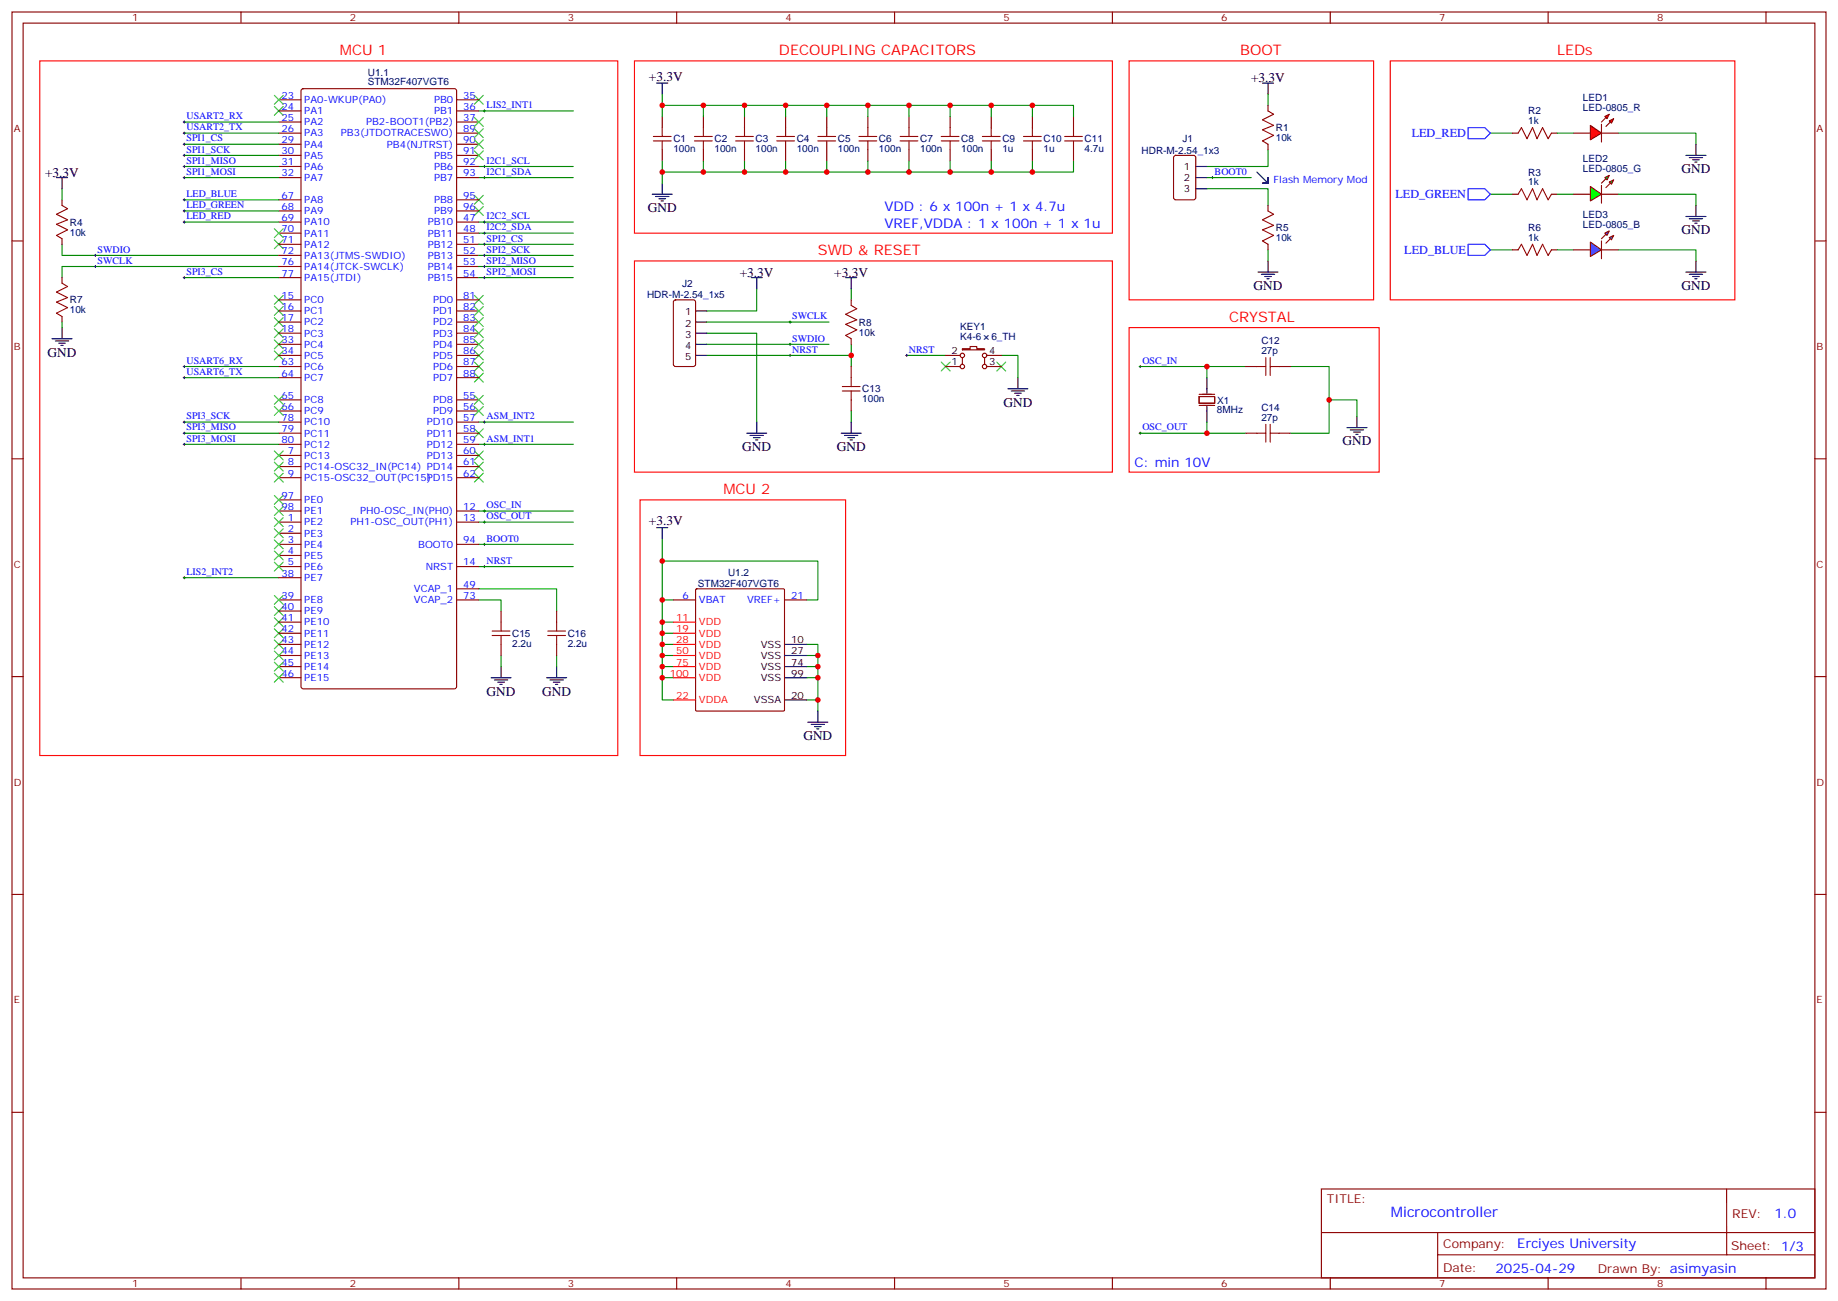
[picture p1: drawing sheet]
<svg xmlns="http://www.w3.org/2000/svg" width="583mm" height="413mm" viewBox="0 0 583 413" stroke-linecap="round" stroke-linejoin="round" font-family="sans-serif">
<g fill="none" stroke="#870000" stroke-width=".35">
<path d="M3.8 3.8h575.7v405.4h-575.7zM7.3 7.3h568.7v398.3h-568.7zM76.5 3.8v3.5M145.6 3.8v3.5M214.8 3.8v3.5M283.9 3.8v3.5M353.1 3.8v3.5M422.2 3.8v3.5M491.3 3.8v3.5M560.5 3.8v3.5M88.5 31.7h7M88.5 35.2h7"/>
<path d="M88.5 38.7h7M95.8 28.4l.4-.2h48l.7 .4v189.3l-.4 .7-48.3 .1-.6-.5-.1-189.3zM144.9 31.7h7.1M144.9 35.2h7.1M144.9 38.7h7.1M210.2 37v3.5M223.2 37v3.5M236.3 37v3.5M249.3 37v3.5M262.4 37v3.5M275.4 37v3.5M288.5 37v3.5"/>
<path d="M301.6 37v3.5M314.6 37v3.5M327.7 37v3.5M340.7 37v3.5M88.5 42.3h7M88.5 45.8h7M88.5 49.3h7M88.5 52.8h7M88.5 56.4h7M144.9 42.3h7.1M144.9 45.8h7.1M144.9 49.3h7.1"/>
<path d="M144.9 52.8h7.1M144.9 56.4h7.1M210.2 47.6v3.5M223.2 47.6v3.5M236.3 47.6v3.5M249.3 47.6v3.5M262.4 47.6v3.5M275.4 47.6v3.5M288.5 47.6v3.5M301.6 47.6v3.5M314.6 47.6v3.5M327.7 47.6v3.5"/>
<path d="M340.7 47.6v3.5M372.7 49.5l.5-.2h5.6l.7 .4v13l-.4 .7h-5.9l-.7-.4v-13zM480.1 42.3h1.7M492.4 42.3h1.8M3.8 76.5h3.5M19.7 63.4v1.8M19.7 75.8v1.7M88.5 70.5h7M88.5 74h7M88.5 77.5h7M88.5 63.4h7M88.5 67h7"/>
<path d="M144.9 70.5h7.1M144.9 74h7.1M144.9 77.5h7.1M144.9 63.4h7.1M144.9 67h7.1M480.1 61.7h1.7M480.1 79.3h1.7M492.4 61.7h1.8M492.4 79.3h1.8M576 76.5h3.5M19.7 88.1v1.8M88.5 81.1h7"/>
<path d="M88.5 84.6h7M88.5 88.1h7M88.5 95.2h7M88.5 98.7h7M144.9 81.1h7.1M144.9 84.6h7.1M144.9 88.1h7.1M144.9 95.2h7.1M144.9 98.7h7.1M213.9 95.4l.5-.2h5.7l.6 .4 .1 20-.5 .7h-5.9l-.6-.4-.1-20zM270.2 95.2v1.7M19.7 100.5v1.7"/>
<path d="M88.5 102.2h7M88.5 105.8h7M88.5 109.3h7M88.5 112.8h7M88.5 116.3h7M88.5 119.9h7M144.9 102.2h7.1M144.9 105.8h7.1M144.9 109.3h7.1M144.9 112.8h7.1M144.9 116.3h7.1M144.9 119.9h7.1"/>
<path d="M270.2 107.5v1.8M270.2 116.3v3.6M300.1 112.8h4.6M300.1 116.3h4.6M305.4 110.7h2.5v-.7h2.1v.7h2.5v.4h-7.1zM305.4 113.5v2.1M312.5 113.5v2.1M313.2 112.8h4.6M313.2 116.3h4.6M88.5 126.9h7M88.5 130.5h7M88.5 134h7"/>
<path d="M88.5 137.5h7M144.9 126.9h7.1M144.9 130.5h7.1M144.9 134h7.1M144.9 137.5h7.1M270.2 126.9v3.6M380.6 125.9h4.9v2.1h-4.9zM380.6 125.2h4.9M380.6 128.7h4.9M3.8 145.6h3.5M88.5 144.6h7M88.5 148.1h7"/>
<path d="M88.5 151.6h7M88.5 141h7M88.5 158.7h7M144.9 144.6h7.1M144.9 148.1h7.1M144.9 151.6h7.1M144.9 141h7.1M576 145.6h3.5M88.5 165.7h7M88.5 169.3h7M88.5 172.8h7M88.5 176.3h7"/>
<path d="M88.5 179.8h7M88.5 162.2h7M144.9 165.7h7.1M144.9 172.8h7.1M144.9 179.8h7.1M144.9 162.2h7.1M88.5 190.4h7M88.5 183.4h7M88.5 194h7M88.5 197.5h7M144.9 190.4h7.1M144.9 186.9h7.1"/>
<path d="M159 194v3.5M176.7 194v3.5M213.7 190.4h7.1M220.8 187.1l.3-.2h27.5l.3 .2 .1 38.3-.2 .3h-27.7l-.3-.2zM249 190.4h7M3.8 214.8h3.5M88.5 201h7M88.5 204.5h7M88.5 208.1h7M88.5 211.6h7M88.5 215.1h7M159 204.5v3.6"/>
<path d="M176.7 204.5v3.6M576 214.8h3.5M3.8 283.9h3.5M576 283.9h3.5M3.8 353.1h3.5M576 353.1h3.5M419.4 377.4h156.6v28.2h-156.6zM548 377.4v20.9M419.4 391.2h156.5M456.3 398.3h119.6M456.3 391.2v14.2M76.5 405.6v3.6"/>
<path d="M145.6 405.6v3.6M214.8 405.6v3.6M283.9 405.6v3.6M353.1 405.6v3.6M422.2 405.6v3.6M491.3 405.6v3.6M560.5 405.6v3.6"/>
<circle cx="305.4" cy="116.3" r=".71"/>
<circle cx="305.4" cy="112.8" r=".71"/>
<circle cx="312.5" cy="112.8" r=".71"/>
<circle cx="312.5" cy="116.3" r=".71"/>
</g>
<g fill="none" stroke="#3c3" stroke-width=".35">
<path d="M87.1 33.8l2.8 2.8M87.1 30.3l2.8 2.8M89.9 33.8l-2.8 2.8M89.9 30.3l-2.8 2.8M150.6 30.3l2.8 2.8M150.6 37.3l2.8 2.8M153.4 37.3l-2.8 2.8M153.4 30.3l-2.8 2.8M150.6 44.4l2.8 2.8M150.6 47.9l2.8 2.8M150.6 40.9l2.8 2.8M153.4 47.9l-2.8 2.8"/>
<path d="M153.4 40.9l-2.8 2.8M153.4 44.4l-2.8 2.8M87.1 76.1l2.8 2.9M89.9 76.1l-2.8 2.9M150.6 65.5l2.8 2.9M150.6 62l2.8 2.8M153.4 65.5l-2.8 2.9M153.4 62l-2.8 2.8M87.1 97.3l2.8 2.8M87.1 93.8l2.8 2.8M89.9 97.3l-2.8 2.8M89.9 93.8l-2.8 2.8"/>
<path d="M150.6 93.8l2.8 2.8M150.6 97.3l2.8 2.8M153.4 93.8l-2.8 2.8M153.4 97.3l-2.8 2.8M87.1 107.9l2.8 2.8M87.1 111.4l2.8 2.8M87.1 104.4l2.8 2.8M87.1 100.8l2.8 2.8M89.9 107.9l-2.8 2.8M89.9 111.4l-2.8 2.8M89.9 104.4l-2.8 2.8M89.9 100.8l-2.8 2.8"/>
<path d="M150.6 118.5l2.8 2.8M150.6 114.9l2.8 2.9M150.6 111.4l2.8 2.8M150.6 107.9l2.8 2.8M150.6 104.4l2.8 2.8M150.6 100.8l2.8 2.8M153.4 118.5l-2.8 2.8M153.4 114.9l-2.8 2.9M153.4 111.4l-2.8 2.8M153.4 104.4l-2.8 2.8M153.4 107.9l-2.8 2.8M153.4 100.8l-2.8 2.8"/>
<path d="M298.7 114.9l2.9 2.9M301.6 114.9l-2.9 2.9M316.4 114.9l2.8 2.9M319.2 114.9l-2.8 2.9M87.1 125.5l2.8 2.8M87.1 129l2.8 2.9M89.9 129l-2.8 2.9M89.9 125.5l-2.8 2.8M150.6 136.1l2.8 2.8M150.6 125.5l2.8 2.8M150.6 129l2.8 2.9M153.4 136.1l-2.8 2.8"/>
<path d="M153.4 129l-2.8 2.9M153.4 125.5l-2.8 2.8M87.1 157.3l2.8 2.8M87.1 143.2l2.8 2.8M87.1 146.7l2.8 2.8M87.1 150.2l2.8 2.8M89.9 157.3l-2.8 2.8M89.9 143.2l-2.8 2.8M89.9 146.7l-2.8 2.8M89.9 150.2l-2.8 2.8M150.6 143.2l2.8 2.8M150.6 146.7l2.8 2.8"/>
<path d="M150.6 150.2l2.8 2.8M153.4 143.2l-2.8 2.8M153.4 146.7l-2.8 2.8M153.4 150.2l-2.8 2.8M87.1 164.3l2.8 2.8M87.1 167.9l2.8 2.8M87.1 171.4l2.8 2.8M87.1 174.9l2.8 2.8M87.1 178.4l2.8 2.9M87.1 160.8l2.8 2.8M89.9 178.4l-2.8 2.9M89.9 174.9l-2.8 2.8"/>
<path d="M89.9 160.8l-2.8 2.8M89.9 164.3l-2.8 2.8M89.9 167.9l-2.8 2.8M89.9 171.4l-2.8 2.8M87.1 199.6l2.8 2.8M87.1 196.1l2.8 2.8M87.1 192.5l2.8 2.9M87.1 189l2.8 2.8M89.9 199.6l-2.8 2.8M89.9 196.1l-2.8 2.8M89.9 192.5l-2.8 2.9M89.9 189l-2.8 2.8"/>
<path d="M87.1 203.1l2.8 2.9M87.1 206.7l2.8 2.8M87.1 210.2l2.8 2.8M87.1 213.7l2.8 2.8M89.9 203.1l-2.8 2.9M89.9 206.7l-2.8 2.8M89.9 210.2l-2.8 2.8M89.9 213.7l-2.8 2.8"/>
</g>
<g fill="none" stroke="#000" stroke-width=".32">
<path d="M58.1 38.7h.7M58.5 38.4v.7M153.4 35.2h.7M153.7 34.9v.7M58.1 56.4h.7M58.1 52.8h.7M58.1 45.8h.7M58.1 49.3h.7M58.1 42.3h.7M58.5 41.9v.7M58.5 45.4v.7M58.5 49v.7"/>
<path d="M58.5 52.5v.7M58.5 56v.7M153.4 56.4h.7M153.4 52.8h.7M153.7 52.5v.7M153.7 56v.7M384.5 56.4h.7M384.8 56v.7M153.4 70.5h.7M153.4 74h.7M153.4 77.5h.7M153.7 70.1v.7"/>
<path d="M153.7 73.7v.7M153.7 77.2v.7M29.9 81.1h.7M29.9 84.6h.7M30.3 80.7v.7M30.3 84.2v.7M58.1 88.1h.7M58.5 87.8v.7M153.4 81.1h.7M153.4 84.6h.7M153.4 88.1h.7M153.7 80.7v.7"/>
<path d="M153.7 84.2v.7M153.7 87.8v.7M58.1 116.3h.7M58.1 119.9h.7M58.5 116v.7M58.5 119.5v.7M250.4 112.8h.7M250.4 109.3h.7M250.4 102.2h.7M250.8 101.9v.7M250.8 108.9v.7M250.8 112.5v.7"/>
<path d="M287.4 112.8h.7M287.8 112.5v.7M361.5 116.3h.7M361.9 116v.7M58.1 137.5h.7M58.1 134h.7M58.5 133.6v.7M58.5 137.2v.7M153.4 134h.7M153.7 133.6v.7M361.5 137.5h.7M361.9 137.2v.7"/>
<path d="M58.1 141h.7M58.5 140.7v.7M153.4 141h.7M153.7 140.7v.7M153.4 165.7h.7M153.4 162.2h.7M153.4 172.8h.7M153.4 179.8h.7M153.7 161.9v.7M153.7 165.4v.7M153.7 172.4v.7M153.7 179.5v.7"/>
<path d="M58.1 183.4h.7M58.5 183v.7"/>
</g>
<g fill="none" stroke="#008700" stroke-width=".35">
<path d="M58.5 38.7h30M152 35.2h30M210.2 33.4h13v3.6M210.2 29.9v7.1M223.2 33.4h117.5v3.6M236.3 33.4v3.6M249.3 33.4v3.6M262.4 33.4v3.6M275.4 33.4v3.6M288.5 33.4v3.6M301.6 33.4v3.6M314.6 33.4v3.6"/>
<path d="M327.7 33.4v3.6M402.4 29.9v3.5M19.7 59.9v3.5M58.5 56.4h30M58.5 52.8h30M58.5 42.3h30M58.5 45.8h30M58.5 49.3h30M152 56.4h30M152 52.8h30M210.2 51.1v7M223.2 51.1v3.5"/>
<path d="M236.3 51.1v3.5M249.3 51.1v3.5M262.4 51.1v3.5M275.4 51.1v3.5M288.5 51.1v3.5M301.6 51.1v3.5M314.6 51.1v3.5M327.7 51.1v3.5M340.7 51.1v3.5h-130.5M383 59.9h19.4v5.3M383 56.4h14.2M402.4 47.6v5.2h-19.4"/>
<path d="M473 42.3h7.1M494.2 42.3h5.3M513.6 42.3h24.7v3.5M19.7 77.5v3.6h68.8M152 70.5h30M152 74h30M152 77.5h30M402.4 79.3v3.5M473 61.7h7.1M473 79.3h7.1M494.2 61.7h5.3M494.2 79.3h5.3"/>
<path d="M513.6 79.3h24.7v3.5M513.6 61.7h24.7v3.5M58.5 88.1h30M88.5 84.6h-68.8v3.5M152 81.1h30M152 84.6h30M152 88.1h30M240.2 91.7v7h-15.9M270.2 91.7v3.5M19.7 102.2v1.8M58.5 116.3h30M58.5 119.9h30"/>
<path d="M224.3 105.8h15.9v28.2M224.3 109.3h38.8M224.3 102.2h38.8M270.2 109.3v3.5h-45.9M270.2 112.8v3.5M287.8 112.8h12.3M317.8 112.8h5.3v7.1M361.9 116.3h21.1M395.4 116.3h-12.4v3.6M409.5 116.3h12.4v21.2h-12.4M58.5 137.5h30M58.5 134h30"/>
<path d="M152 134h30M270.2 130.5v3.5M361.9 137.5h21.1M383 134v3.5h12.4M421.9 126.9h8.8v5.3M58.5 141h30M152 141h30M152 165.7h30M152 162.2h30M152 172.8h30M152 179.8h30M210.2 178.1h49.4v12.3h-3.6"/>
<path d="M210.2 171v19.4M58.5 183.4h30M152 186.9h24.7v7.1M152 190.4h7v3.6M210.2 197.5h3.5M213.7 190.4h-3.5v31.8h3.5M159 208.1v3.5M176.7 208.1v3.5M210.2 201h3.5M210.2 204.5h3.5M210.2 208.1h3.5M210.2 211.6h3.5"/>
<path d="M210.2 215.1h3.5M256 204.5h3.6v17.7h-3.6M256 208.1h3.6M256 211.6h3.6M256 215.1h3.6M259.6 222.2v3.5"/>
</g>
<path d="M465.9 59.9h5.3l1.8 1.8-1.8 1.7h-5.3zM465.9 40.5h5.3l1.8 1.8-1.8 1.7h-5.3zM465.9 77.5h5.3l1.8 1.8-1.8 1.8h-5.3z" fill="none" stroke="#00f" stroke-width=".35"/>
<g fill="none" stroke="#000" stroke-width=".35">
<path d="M208.4 26.4h3.5M210.2 26.4v3.5M400.7 26.4h3.5M402.4 26.4v3.5M17.9 56.4h3.5M19.7 56.4v3.5M210.2 58.1v3.6M379.5 59.9h3.5M379.5 52.8h3.5M379.5 56.4h3.5M398.9 54.6l3.5 3.5v-1.7v1.7h-1.7h1.7M535.1 49.3h6.3"/>
<path d="M536.2 50h4.2M537.2 50.7h2.1M537.9 51.4h.7M538.3 45.8v3.5M207 61.7h6.4M208.1 62.4h4.2M209.1 63.1h2.1M209.8 63.8h.7M535.1 68.7h6.3M536.2 69.4h4.2M537.2 70.1h2.1M537.9 70.8h.7"/>
<path d="M538.3 65.2v3.5M220.8 98.7h3.5M238.4 88.1h3.5M240.2 88.1v3.6M268.4 88.1h3.5M270.2 88.1v3.6M399.3 86.4h6.3M400.3 87.1h4.3M401.4 87.8h2.1M402.1 88.5h.7M402.4 82.8v3.6M535.1 86.4h6.3"/>
<path d="M536.2 87.1h4.2M537.2 87.8h2.1M537.9 88.5h.7M538.3 82.8v3.6M16.5 107.5h6.4M17.6 108.2h4.2M18.6 108.9h2.1M19.3 109.6h.7M19.7 104v3.5M220.8 102.2h3.5M220.8 105.8h3.5M220.8 109.3h3.5"/>
<path d="M220.8 112.8h3.5M323.1 119.9v3.5M383 119.9v4.9M237 137.5h6.3M238.1 138.2h4.2M239.1 138.9h2.1M239.8 139.6h.7M240.2 134v3.5M267 137.5h6.3M268 138.2h4.3M269.1 138.9h2.1M269.8 139.6h.7"/>
<path d="M270.2 134v3.5M319.9 123.4h6.3M321 124.1h4.2M322 124.8h2.1M322.7 125.5h.7M383 129v5M427.5 135.7h6.3M428.6 136.5h4.2M429.6 137.2h2.1M430.3 137.9h.7M430.7 132.2v3.5M208.4 167.5h3.5"/>
<path d="M210.2 167.5v3.5M155.9 215.1h6.3M156.9 215.8h4.2M158 216.5h2.1M158.7 217.2h.7M159 211.6v3.5M173.5 215.1h6.3M174.6 215.8h4.2M175.6 216.5h2.1M176.3 217.2h.7M176.7 211.6v3.5M249 204.5h7"/>
<path d="M249 208.1h7M249 211.6h7M249 215.1h7M249 222.2h7M256.4 229.2h6.3M257.5 229.9h4.2M258.5 230.6h2.1M259.2 231.4h.7M259.6 225.7v3.5"/>
</g>
<g fill="none" stroke="#f00" stroke-width=".35">
<path d="M201.4 19.3h151.7v54.7h-151.7zM358.4 19.3h77.6v75.9h-77.6zM441.3 19.3h109.3v75.9h-109.3zM201.4 82.8h151.7v67.1h-151.7zM358.4 104h79.3v45.9h-79.3zM203.1 158.7h65.3v81.1h-65.3zM213.7 197.5h7.1M213.7 201h7.1M213.7 204.5h7.1M213.7 208.1h7.1M213.7 211.6h7.1M213.7 215.1h7.1"/>
<path d="M213.7 222.2h7.1"/>
</g>
<g fill="none" stroke="#a10000" stroke-width=".35">
<path d="M207.4 44.7h5.6M207.4 43.3h5.6M210.2 40.5v2.8M210.2 44.7v2.9M220.4 44.7h5.7M220.4 43.3h5.7M223.2 40.5v2.8M223.2 44.7v2.9M233.5 44.7h5.6M233.5 43.3h5.6M236.3 40.5v2.8M236.3 44.7v2.9"/>
<path d="M246.5 44.7h5.7M246.5 43.3h5.7M249.3 40.5v2.8M249.3 44.7v2.9M259.6 44.7h5.6M259.6 43.3h5.6M262.4 40.5v2.8M262.4 44.7v2.9M272.6 44.7h5.7M272.6 43.3h5.7M275.4 40.5v2.8M275.4 44.7v2.9"/>
<path d="M285.7 44.7h5.6M285.7 43.3h5.6M288.5 40.5v2.8M288.5 44.7v2.9M298.7 44.7h5.7M298.7 43.3h5.7M301.6 40.5v2.8M301.6 44.7v2.9M311.8 44.7h5.6M311.8 43.3h5.6M314.6 40.5v2.8M314.6 44.7v2.9"/>
<path d="M324.8 44.7h5.7M324.8 43.3h5.7M327.7 40.5v2.8M327.7 44.7v2.9M337.9 44.7h5.6M337.9 43.3h5.6M340.7 40.5v2.8M340.7 44.7v2.9M481.8 42.3l1.1-1.8 1.7 3.5 1.8-3.5 1.4 3.5 1.8-3.5 1.7 3.5 1.1-1.7M19.7 65.2l1.7 1.1-3.5 1.7 3.5 1.8-3.5 1.4 3.5 1.8-3.5 1.7 1.8 1.1M481.8 61.7l1.1-1.8 1.7 3.5 1.8-3.5 1.4 3.5 1.8-3.5 1.7 3.5 1.1-1.7M481.8 79.3l1.1-1.8 1.7 3.6 1.8-3.6 1.4 3.6 1.8-3.6 1.7 3.6 1.1-1.8"/>
<path d="M19.7 89.9l1.7 1-3.5 1.8 3.5 1.8-3.5 1.4 3.5 1.7-3.5 1.8 1.8 1.1M270.2 96.9l1.7 1.1-3.5 1.8 3.5 1.7-3.5 1.4 3.5 1.8-3.5 1.8 1.8 1M270.2 119.9v2.8M267.3 124.1h5.7M267.3 122.7h5.7M270.2 124.1v2.8M159 197.5v2.8M176.7 197.5v2.8M156.2 201.7h5.7M156.2 200.3h5.7M159 201.7v2.8M173.8 201.7h5.7"/>
<path d="M173.8 200.3h5.7M176.7 201.7v2.8"/>
</g>
<g fill="#f00" stroke="#870000" stroke-width=".35">
<path d="M504.8 39.8l3.5 2.5-3.5 2.1z"/>
<path d="M508.3 39.4v5.7z"/>
</g>
<g fill="#870000" stroke="#870000" stroke-width=".35">
<path d="M508.3 38.7l1.4-1.4z"/>
<path d="M509.7 40.1l1.4-1.4z"/>
</g>
<g fill="#f00" stroke="#870000" stroke-width=".35">
<path d="M509.3 37l1.5-.7-.8 1.4z"/>
<path d="M510.8 38.4l1.4-.7-.7 1.4z"/>
</g>
<path d="M499.5 42.3h5.3M508.3 42.3h5.3M499.5 61.7h5.3M508.3 61.7h5.3" fill="none" stroke="#870000" stroke-width=".35"/>
<g fill="#0f0" stroke="#870000" stroke-width=".35">
<path d="M510.8 57.8l1.4-.7-.7 1.4z"/>
<path d="M509.3 56.4l1.5-.7-.8 1.4z"/>
</g>
<g fill="#870000" stroke="#870000" stroke-width=".35">
<path d="M509.7 59.5l1.4-1.4z"/>
<path d="M508.3 58.1l1.4-1.4z"/>
</g>
<path d="M508.3 58.8v5.7z" fill="#f00" stroke="#870000" stroke-width=".35"/>
<path d="M504.8 59.2l3.5 2.5-3.5 2.1z" fill="#0f0" stroke="#870000" stroke-width=".35"/>
<path d="M504.8 76.8l3.5 2.5-3.5 2.1z" fill="#09f" stroke="#870000" stroke-width=".35"/>
<path d="M508.3 76.5v5.6z" fill="#f00" stroke="#870000" stroke-width=".35"/>
<g fill="#870000" stroke="#870000" stroke-width=".35">
<path d="M508.3 75.8l1.4-1.4z"/>
<path d="M509.7 77.2l1.4-1.4z"/>
</g>
<g fill="#09f" stroke="#870000" stroke-width=".35">
<path d="M509.3 74l1.5-.7-.8 1.4z"/>
<path d="M510.8 75.4l1.4-.7-.7 1.4z"/>
</g>
<path d="M402.4 33.4v1.8M402.4 45.8v1.8M402.4 65.2v1.8M402.4 77.5v1.8M499.5 79.3h5.3M508.3 79.3h5.3M395.4 116.3h3.5M406 116.3h3.5M395.4 137.5h3.5M406 137.5h3.5" fill="none" stroke="#870000" stroke-width=".35"/>
<path d="M402.4 35.2l1.8 1.1-3.5 1.7 3.5 1.8-3.5 1.4 3.5 1.8-3.5 1.7 1.7 1.1M402.4 67l1.8 1-3.5 1.8 3.5 1.7-3.5 1.5 3.5 1.7-3.5 1.8 1.7 1M398.9 116.3h2.8M401.7 113.5v5.7M403.2 116.3h2.8M403.2 113.5v5.7M398.9 137.5h2.8M401.7 134.7v5.6M403.2 134.7v5.6M403.2 137.5h2.8" fill="none" stroke="#a10000" stroke-width=".35"/>
<path d="M12.6 19.3h183.5v220.5h-183.5z" fill="none" stroke="#f00" stroke-width=".35"/>
<path d="M87.1 72.6l2.8 2.8M89.9 72.6l-2.8 2.8" fill="none" stroke="#3c3" stroke-width=".35"/>
<path d="M58.5 63.4h30M58.5 67h30M58.5 70.5h30" fill="none" stroke="#008700" stroke-width=".35"/>
<path d="M58.1 63.4h.7M58.1 67h.7M58.1 70.5h.7M58.5 63.1v.7M58.5 66.6v.7M58.5 70.1v.7" fill="none" stroke="#000" stroke-width=".32"/>
<g fill="#c00">
<circle cx="383" cy="137.5" r=".88"/>
<circle cx="383" cy="116.3" r=".88"/>
<circle cx="421.9" cy="126.9" r=".88"/>
<circle cx="270.2" cy="112.8" r=".88"/>
<circle cx="210.2" cy="178.1" r=".88"/>
<circle cx="210.2" cy="190.4" r=".88"/>
<circle cx="210.2" cy="197.5" r=".88"/>
<circle cx="210.2" cy="201" r=".88"/>
<circle cx="210.2" cy="204.5" r=".88"/>
<circle cx="210.2" cy="208.1" r=".88"/>
<circle cx="210.2" cy="211.6" r=".88"/>
<circle cx="210.2" cy="215.1" r=".88"/>
<circle cx="259.6" cy="222.2" r=".88"/>
<circle cx="259.6" cy="208.1" r=".88"/>
<circle cx="259.6" cy="211.6" r=".88"/>
<circle cx="259.6" cy="215.1" r=".88"/>
<circle cx="210.2" cy="33.4" r=".88"/>
<circle cx="223.2" cy="33.4" r=".88"/>
<circle cx="210.2" cy="54.6" r=".88"/>
<circle cx="327.7" cy="54.6" r=".88"/>
<circle cx="314.6" cy="54.6" r=".88"/>
<circle cx="301.6" cy="54.6" r=".88"/>
<circle cx="288.5" cy="54.6" r=".88"/>
<circle cx="288.5" cy="33.4" r=".88"/>
<circle cx="301.6" cy="33.4" r=".88"/>
<circle cx="314.6" cy="33.4" r=".88"/>
<circle cx="327.7" cy="33.4" r=".88"/>
<circle cx="275.4" cy="33.4" r=".88"/>
<circle cx="275.4" cy="54.6" r=".88"/>
<circle cx="262.4" cy="33.4" r=".88"/>
<circle cx="262.4" cy="54.6" r=".88"/>
<circle cx="249.3" cy="33.4" r=".88"/>
<circle cx="249.3" cy="54.6" r=".88"/>
<circle cx="236.3" cy="33.4" r=".88"/>
<circle cx="236.3" cy="54.6" r=".88"/>
<circle cx="223.2" cy="54.6" r=".88"/>
</g>
<g font-size="4.6" fill="#f00">
<text x="107.9" y="17.6">MCU 1</text>
<text x="247.2" y="17.6">DECOUPLING CAPACITORS</text>
<text x="393.6" y="17.6">BOOT</text>
<text x="494.2" y="17.6">LEDs</text>
<text x="259.6" y="81.1">SWD &amp; RESET</text>
<text x="390.1" y="102.2">CRYSTAL</text>
<text x="229.6" y="156.9">MCU 2</text>
</g>
<text font-size="4.6" fill="#00f" x="441.5" y="386.4">Microcontroller</text>
<g font-size="4.2">
<text x="206" y="25.7">+3.3V</text>
<text x="397.1" y="26.1">+3.3V</text>
<text x="14.3" y="56">+3.3V</text>
<text x="533.7" y="55">GND</text>
<text x="205.6" y="67.3">GND</text>
<text x="533.7" y="74.4">GND</text>
<text x="234.8" y="87.8">+3.3V</text>
<text x="264.8" y="87.8">+3.3V</text>
<text x="397.9" y="92">GND</text>
<text x="533.7" y="92">GND</text>
<text x="15.1" y="113.2">GND</text>
<text x="318.5" y="129">GND</text>
<text x="235.6" y="143.2">GND</text>
<text x="265.6" y="143.2">GND</text>
<text x="426.1" y="141.4">GND</text>
<text x="206" y="166.8">+3.3V</text>
<text x="154.4" y="220.8">GND</text>
<text x="172.1" y="220.8">GND</text>
<text x="255" y="234.9">GND</text>
</g>
<g font-size="4.2" fill="#00f">
<text x="280.7" y="67">VDD : 6 x 100n + 1 x 4.7u</text>
<text x="280.7" y="72.2">VREF,VDDA : 1 x 100n + 1 x 1u</text>
<text x="360.1" y="148.1">C: min 10V</text>
<text x="563.2" y="386.7">1.0</text>
<text x="481.6" y="396.2">Erciyes University</text>
<text x="474.6" y="404">2025-04-29</text>
</g>
<g font-size="3.9" fill="#00f">
<text x="448.1" y="43.5">LED_RED</text>
<text x="442.9" y="62.8">LED_GREEN</text>
<text x="445.7" y="80.6">LED_BLUE</text>
</g>
<g font-size="3.9" fill="#800">
<text x="421.1" y="382">TITLE:</text>
<text x="549.8" y="386.7">REV:</text>
<text x="458.1" y="396.2">Company:</text>
<text x="549.4" y="396.8">Sheet: 1/3</text>
<text x="458.1" y="403.9">Date:</text>
<text x="507.1" y="403.9">Drawn By: asimyasin</text>
</g>
<g font-size="3.2" fill="#800">
<text x="41.9" y="6.8">1</text>
<text x="111.1" y="6.8">2</text>
<text x="180.2" y="6.8">3</text>
<text x="249.3" y="6.8">4</text>
<text x="318.5" y="6.8">5</text>
<text x="387.6" y="6.8">6</text>
<text x="456.8" y="6.8">7</text>
<text x="525.9" y="6.8">8</text>
<text x="4.3" y="41.9">A</text>
<text x="576.5" y="41.9">A</text>
<text x="4.3" y="111.1">B</text>
<text x="576.5" y="111.1">B</text>
<text x="4.3" y="180.2">C</text>
<text x="576.5" y="180.2">C</text>
<text x="4.3" y="249.3">D</text>
<text x="576.5" y="249.3">D</text>
<text x="4.3" y="318.5">E</text>
<text x="576.5" y="318.5">E</text>
<text x="41.9" y="408.6">1</text>
<text x="111.1" y="408.6">2</text>
<text x="180.2" y="408.6">3</text>
<text x="249.3" y="408.6">4</text>
<text x="318.5" y="408.6">5</text>
<text x="387.6" y="408.6">6</text>
<text x="456.8" y="408.6">7</text>
<text x="525.9" y="408.6">8</text>
</g>
<g font-size="3.2" fill="#000080">
<text x="116.7" y="27">STM32F407VGT6</text>
<text x="116.7" y="24">U1.1</text>
<text x="502.4" y="35.2">LED-0805_R</text>
<text x="502.4" y="32">LED1</text>
<text x="404.9" y="41.6">R1</text>
<text x="485" y="39.4">1k</text>
<text x="485" y="36.3">R2</text>
<text x="213.7" y="45.1">C1</text>
<text x="226.8" y="45.1">C2</text>
<text x="239.8" y="45.1">C3</text>
<text x="252.9" y="45.1">C4</text>
<text x="265.9" y="45.1">C5</text>
<text x="279" y="45.1">C6</text>
<text x="292" y="45.1">C7</text>
<text x="305.1" y="45.1">C8</text>
<text x="318.1" y="45.1">C9</text>
<text x="331.2" y="45.1">C10</text>
<text x="344.2" y="45.1">C11</text>
<text x="375.3" y="45.2">J1</text>
<text x="404.9" y="44.8">10k</text>
<text x="213.7" y="48.4">100n</text>
<text x="226.8" y="48.4">100n</text>
<text x="239.8" y="48.4">100n</text>
<text x="252.9" y="48.4">100n</text>
<text x="265.9" y="48.4">100n</text>
<text x="279" y="48.4">100n</text>
<text x="292" y="48.4">100n</text>
<text x="305.1" y="48.4">100n</text>
<text x="318.1" y="48.4">1u</text>
<text x="331.2" y="48.4">1u</text>
<text x="344.2" y="48.4">4.7u</text>
<text x="362.3" y="48.7">HDR-M-2.54_1x3</text>
<text x="502.4" y="51.4">LED2</text>
<text x="485" y="58.8">1k</text>
<text x="485" y="55.7">R3</text>
<text x="502.4" y="54.6">LED-0805_G</text>
<text x="22.2" y="71.6">R4</text>
<text x="502.4" y="69.1">LED3</text>
<text x="22.2" y="74.8">10k</text>
<text x="404.9" y="76.6">10k</text>
<text x="404.9" y="73.4">R5</text>
<text x="485" y="76.5">1k</text>
<text x="485" y="73.4">R6</text>
<text x="502.4" y="72.2">LED-0805_B</text>
<text x="205.4" y="94.6">HDR-M-2.54_1x5</text>
<text x="216.5" y="91.1">J2</text>
<text x="22.2" y="99.5">10k</text>
<text x="22.2" y="96.3">R7</text>
<text x="272.6" y="106.6">10k</text>
<text x="272.6" y="103.3">R8</text>
<text x="304.8" y="104.9">KEY1</text>
<text x="304.8" y="108.1">K4-6</text>
<text x="314.6" y="108.1">6_TH</text>
<text x="400.3" y="112.5">27p</text>
<text x="400.3" y="109.3">C12</text>
<text x="273.7" y="124.5">C13</text>
<text x="273.7" y="127.7">100n</text>
<text x="386.2" y="131.2">8MHz</text>
<text x="386.4" y="128.1">X1</text>
<text x="400.3" y="130.5">C14</text>
<text x="400.3" y="133.6">27p</text>
<text x="231.1" y="182.8">U1.2</text>
<text x="221.5" y="186.3">STM32F407VGT6</text>
<text x="162.6" y="202.1">C15</text>
<text x="180.2" y="202.1">C16</text>
<text x="162.6" y="205.2">2.2u</text>
<text x="180.2" y="205.2">2.2u</text>
</g>
<g font-size="3.2" fill="#00f">
<text x="89.4" y="31.3">23</text>
<text x="89.4" y="34.9">24</text>
<text x="96.6" y="32.7">PA0-WKUP(PA0)</text>
<text x="137.8" y="32.7">PB0</text>
<text x="147" y="31.3">35</text>
<text x="147" y="34.9">36</text>
<text x="154.4" y="34.3">LIS2_INT1</text>
<text x="59.2" y="37.9">USART2_RX</text>
<text x="59.2" y="41.4">USART2_TX</text>
<text x="89.4" y="38.4">25</text>
<text x="89.4" y="41.9">26</text>
<text x="96.6" y="36.3">PA1</text>
<text x="96.6" y="39.8">PA2</text>
<text x="116.2" y="39.8">PB2-BOOT1(PB2)</text>
<text x="137.8" y="36.3">PB1</text>
<text x="147" y="41.9">89</text>
<text x="147" y="38.4">37</text>
<text x="59.2" y="44.9">SPI1_CS</text>
<text x="89.4" y="45.4">29</text>
<text x="96.6" y="43.3">PA3</text>
<text x="96.6" y="46.8">PA4</text>
<text x="108.2" y="43.3">PB3(JTDOTRACESWO)</text>
<text x="122.8" y="46.8">PB4(NJTRST)</text>
<text x="147" y="45.4">90</text>
<text x="59.2" y="48.4">SPI1_SCK</text>
<text x="59.2" y="52">SPI1_MISO</text>
<text x="89.4" y="49">30</text>
<text x="89.4" y="52.5">31</text>
<text x="96.6" y="50.4">PA5</text>
<text x="96.6" y="53.9">PA6</text>
<text x="137.8" y="50.4">PB5</text>
<text x="137.8" y="53.9">PB6</text>
<text x="147" y="49">91</text>
<text x="147" y="52.5">92</text>
<text x="154.4" y="52">I2C1_SCL</text>
<text x="59.2" y="55.5">SPI1_MOSI</text>
<text x="89.4" y="56">32</text>
<text x="96.6" y="57.4">PA7</text>
<text x="137.8" y="57.4">PB7</text>
<text x="147" y="56">93</text>
<text x="154.4" y="55.5">I2C1_SDA</text>
<text x="385.5" y="55.5">BOOT0</text>
<text x="404.2" y="58.1">Flash Memory Mod</text>
<text x="59.2" y="62.5">LED_BLUE</text>
<text x="89.4" y="63.1">67</text>
<text x="96.6" y="64.5">PA8</text>
<text x="137.8" y="64.5">PB8</text>
<text x="147" y="63.1">95</text>
<text x="59.2" y="66.1">LED_GREEN</text>
<text x="59.2" y="69.6">LED_RED</text>
<text x="89.4" y="66.6">68</text>
<text x="89.4" y="70.1">69</text>
<text x="96.6" y="68">PA9</text>
<text x="96.6" y="71.5">PA10</text>
<text x="135.7" y="71.5">PB10</text>
<text x="137.8" y="68">PB9</text>
<text x="147" y="70.1">47</text>
<text x="147" y="66.6">96</text>
<text x="154.4" y="69.6">I2C2_SCL</text>
<text x="89.4" y="73.7">70</text>
<text x="89.4" y="77.2">71</text>
<text x="96.6" y="75.1">PA11</text>
<text x="135.7" y="75.1">PB11</text>
<text x="147" y="73.7">48</text>
<text x="147" y="77.2">51</text>
<text x="154.4" y="73.1">I2C2_SDA</text>
<text x="154.4" y="76.7">SPI2_CS</text>
<text x="31" y="80.2">SWDIO</text>
<text x="31" y="83.7">SWCLK</text>
<text x="89.4" y="80.7">72</text>
<text x="96.6" y="78.6">PA12</text>
<text x="96.6" y="82.1">PA13(JTMS-SWDIO)</text>
<text x="135.7" y="78.6">PB12</text>
<text x="135.7" y="82.1">PB13</text>
<text x="147" y="80.7">52</text>
<text x="154.4" y="80.2">SPI2_SCK</text>
<text x="154.4" y="83.7">SPI2_MISO</text>
<text x="59.2" y="87.2">SPI3_CS</text>
<text x="89.4" y="84.2">76</text>
<text x="89.4" y="87.8">77</text>
<text x="96.6" y="85.7">PA14(JTCK-SWCLK)</text>
<text x="96.6" y="89.2">PA15(JTDI)</text>
<text x="135.7" y="85.7">PB14</text>
<text x="135.7" y="89.2">PB15</text>
<text x="147" y="84.2">53</text>
<text x="147" y="87.8">54</text>
<text x="154.4" y="87.2">SPI2_MOSI</text>
<text x="89.4" y="94.8">15</text>
<text x="147" y="94.8">81</text>
<text x="89.4" y="98.4">16</text>
<text x="89.4" y="101.9">17</text>
<text x="96.6" y="96.2">PC0</text>
<text x="96.6" y="99.8">PC1</text>
<text x="137.5" y="96.2">PD0</text>
<text x="137.5" y="99.8">PD1</text>
<text x="147" y="98.4">82</text>
<text x="147" y="101.9">83</text>
<text x="251.5" y="101.4">SWCLK</text>
<text x="89.4" y="105.4">18</text>
<text x="96.6" y="103.3">PC2</text>
<text x="96.6" y="106.8">PC3</text>
<text x="137.5" y="103.3">PD2</text>
<text x="137.5" y="106.8">PD3</text>
<text x="147" y="105.4">84</text>
<text x="89.4" y="108.9">33</text>
<text x="89.4" y="112.5">34</text>
<text x="96.6" y="110.3">PC4</text>
<text x="96.6" y="113.9">PC5</text>
<text x="137.5" y="110.3">PD4</text>
<text x="137.5" y="113.9">PD5</text>
<text x="147" y="108.9">85</text>
<text x="147" y="112.5">86</text>
<text x="251.5" y="111.9">NRST</text>
<text x="251.5" y="108.4">SWDIO</text>
<text x="288.5" y="111.9">NRST</text>
<text x="59.2" y="115.5">USART6_RX</text>
<text x="59.2" y="119">USART6_TX</text>
<text x="89.4" y="116">63</text>
<text x="89.4" y="119.5">64</text>
<text x="96.6" y="117.4">PC6</text>
<text x="137.5" y="117.4">PD6</text>
<text x="147" y="116">87</text>
<text x="147" y="119.5">88</text>
<text x="362.6" y="115.5">OSC_IN</text>
<text x="96.6" y="120.9">PC7</text>
<text x="137.5" y="120.9">PD7</text>
<text x="89.4" y="126.6">65</text>
<text x="89.4" y="130.1">66</text>
<text x="96.6" y="128">PC8</text>
<text x="96.6" y="131.5">PC9</text>
<text x="137.5" y="128">PD8</text>
<text x="137.5" y="131.5">PD9</text>
<text x="147" y="126.6">55</text>
<text x="147" y="130.1">56</text>
<text x="59.2" y="136.6">SPI3_MISO</text>
<text x="59.2" y="133.1">SPI3_SCK</text>
<text x="89.4" y="133.6">78</text>
<text x="89.4" y="137.2">79</text>
<text x="96.6" y="135">PC10</text>
<text x="135.5" y="135">PD10</text>
<text x="147" y="133.6">57</text>
<text x="147" y="137.2">58</text>
<text x="154.4" y="133.1">ASM_INT2</text>
<text x="362.6" y="136.6">OSC_OUT</text>
<text x="59.2" y="140.2">SPI3_MOSI</text>
<text x="89.4" y="140.7">80</text>
<text x="96.6" y="138.6">PC11</text>
<text x="96.6" y="142.1">PC12</text>
<text x="135.5" y="138.6">PD11</text>
<text x="135.5" y="142.1">PD12</text>
<text x="147" y="140.7">59</text>
<text x="154.4" y="140.2">ASM_INT1</text>
<text x="91.4" y="144.2">7</text>
<text x="91.4" y="147.7">8</text>
<text x="96.6" y="145.6">PC13</text>
<text x="96.6" y="149.2">PC14-OSC32_IN(PC14) PD14</text>
<text x="135.5" y="145.6">PD13</text>
<text x="147" y="144.2">60</text>
<text x="147" y="147.7">61</text>
<text x="91.4" y="151.3">9</text>
<text x="96.6" y="152.7">PC15-OSC32_OUT(PC15)</text>
<text x="135.5" y="152.7">PD15</text>
<text x="147" y="151.3">62</text>
<text x="89.4" y="158.3">97</text>
<text x="89.4" y="161.9">98</text>
<text x="96.6" y="159.7">PE0</text>
<text x="147" y="161.9">12</text>
<text x="154.4" y="161.3">OSC_IN</text>
<text x="91.4" y="165.4">1</text>
<text x="96.6" y="166.8">PE2</text>
<text x="96.6" y="163.3">PE1</text>
<text x="111.2" y="166.8">PH1-OSC_OUT(PH1)</text>
<text x="114.3" y="163.3">PH0-OSC_IN(PH0)</text>
<text x="147" y="165.4">13</text>
<text x="154.4" y="164.9">OSC_OUT</text>
<text x="91.4" y="168.9">2</text>
<text x="91.4" y="172.4">3</text>
<text x="96.6" y="170.3">PE3</text>
<text x="96.6" y="173.8">PE4</text>
<text x="132.7" y="173.8">BOOT0</text>
<text x="147" y="172.4">94</text>
<text x="154.4" y="171.9">BOOT0</text>
<text x="91.4" y="176">4</text>
<text x="91.4" y="179.5">5</text>
<text x="96.6" y="177.4">PE5</text>
<text x="147" y="179.5">14</text>
<text x="154.4" y="179">NRST</text>
<text x="59.2" y="182.5">LIS2_INT2</text>
<text x="89.4" y="183">38</text>
<text x="96.6" y="180.9">PE6</text>
<text x="96.6" y="184.4">PE7</text>
<text x="135.2" y="180.9">NRST</text>
<text x="89.4" y="190.1">39</text>
<text x="96.6" y="191.5">PE8</text>
<text x="131.4" y="188">VCAP_1</text>
<text x="131.4" y="191.5">VCAP_2</text>
<text x="147" y="186.5">49</text>
<text x="147" y="190.1">73</text>
<text x="216.6" y="190.1">6</text>
<text x="221.8" y="191.5">VBAT</text>
<text x="237.1" y="191.5">VREF+</text>
<text x="251.1" y="190.1">21</text>
<text x="89.4" y="193.6">40</text>
<text x="89.4" y="197.1">41</text>
<text x="96.6" y="195">PE9</text>
<text x="89.4" y="200.7">42</text>
<text x="96.6" y="198.5">PE10</text>
<text x="96.6" y="202.1">PE11</text>
<text x="89.4" y="204.2">43</text>
<text x="89.4" y="207.7">44</text>
<text x="96.6" y="205.6">PE12</text>
<text x="96.6" y="209.1">PE13</text>
<text x="89.4" y="211.2">45</text>
<text x="89.4" y="214.8">46</text>
<text x="96.6" y="212.7">PE14</text>
<text x="96.6" y="216.2">PE15</text>
</g>
<g font-size="3.2">
<text x="375.7" y="53.9">1</text>
<text x="375.7" y="57.4">2</text>
<text x="375.7" y="61">3</text>
<text x="217.4" y="100.1">1</text>
<text x="217.4" y="103.6">2</text>
<text x="217.4" y="107.2">3</text>
<text x="217.4" y="110.7">4</text>
<text x="302" y="112.5">2</text>
<text x="313.9" y="112.5">4</text>
<text x="217.4" y="114.2">5</text>
<text x="302" y="116">1</text>
<text x="313.9" y="116">3</text>
<text x="241.4" y="205.6">VSS</text>
<text x="241.4" y="209.1">VSS</text>
<text x="251.1" y="204.2">10</text>
<text x="251.1" y="207.7">27</text>
<text x="241.4" y="212.7">VSS</text>
<text x="251.1" y="211.2">74</text>
<text x="251.1" y="214.8">99</text>
<text x="241.4" y="216.2">VSS</text>
<text x="251.1" y="221.8">20</text>
<text x="239.3" y="223.2">VSSA</text>
</g>
<g font-size="3.2" fill="#f00">
<text x="214.6" y="197.1">11</text>
<text x="214.6" y="200.7">19</text>
<text x="221.8" y="198.5">VDD</text>
<text x="221.8" y="202.1">VDD</text>
<text x="214.6" y="204.2">28</text>
<text x="214.6" y="207.7">50</text>
<text x="221.8" y="205.6">VDD</text>
<text x="221.8" y="209.1">VDD</text>
<text x="212.6" y="214.8">100</text>
<text x="214.6" y="211.2">75</text>
<text x="221.8" y="212.7">VDD</text>
<text x="214.6" y="221.8">22</text>
<text x="221.8" y="216.2">VDD</text>
<text x="221.8" y="223.2">VDDA</text>
</g>
</svg>
